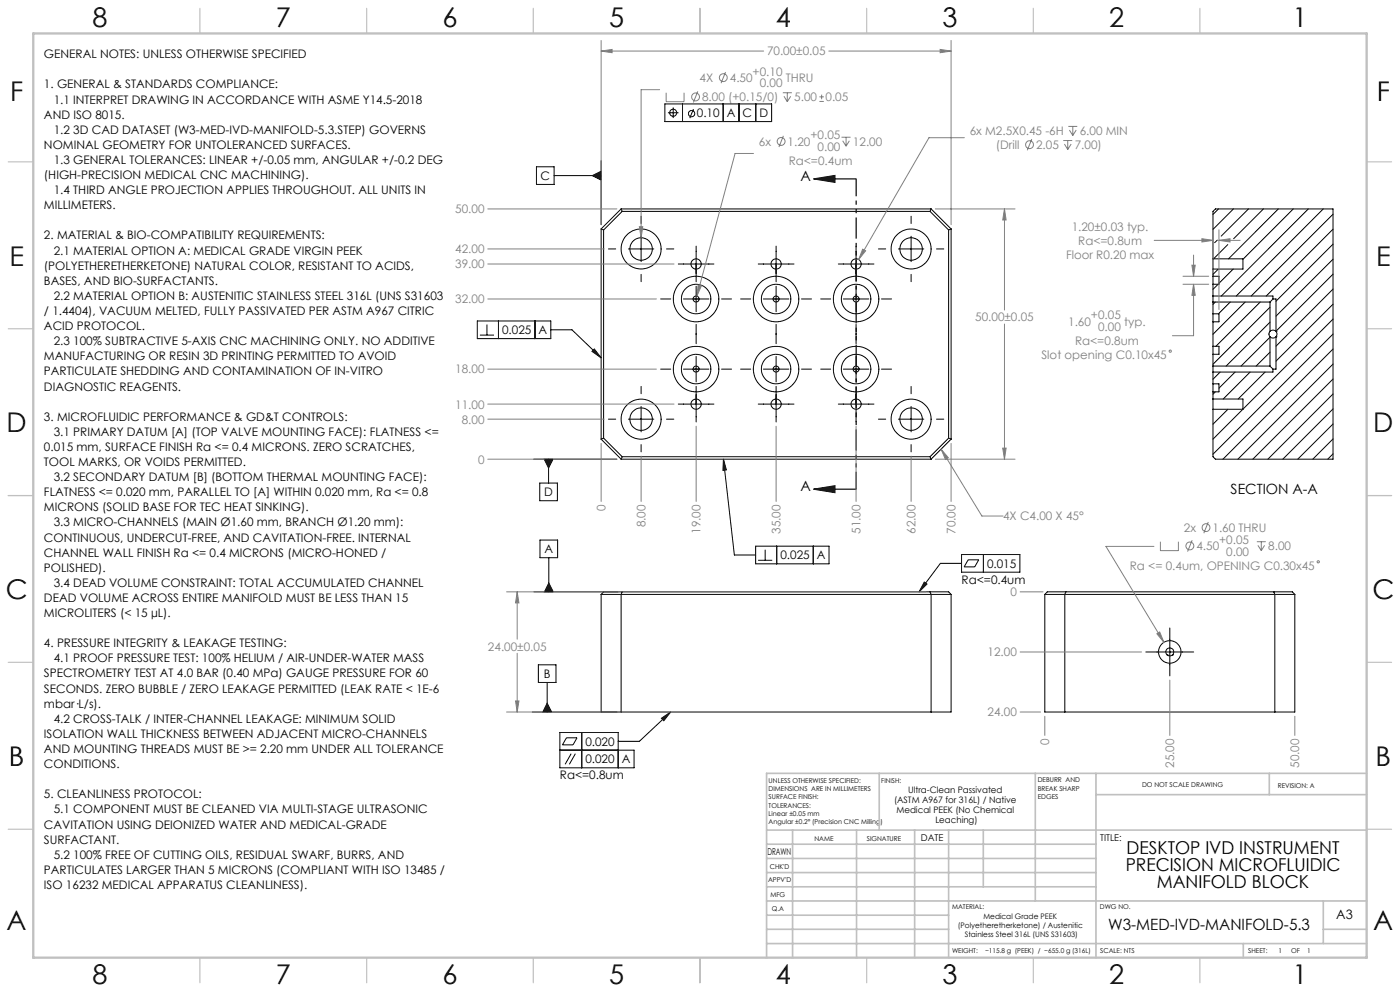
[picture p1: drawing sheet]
<svg xmlns="http://www.w3.org/2000/svg" width="420mm" height="297mm" viewBox="0 0 420 297" stroke-linecap="round" stroke-linejoin="round" font-family="sans-serif">
<g fill="none" stroke="#000" stroke-width=".3">
<path d="M199.5 31.1h32v5.3h-32zM200.4 33.8h3.2M202 32.2v3.2M204.8 31.1v5.3M208 32.7l-1.1 2.7M217 31.1v5.3M221.7 31.1v5.3M226.7 31.1v5.3M160.9 50h5.3v5.3h-5.3zM166.2 52.6h14.1M177.7 52.6l2.6-1.3v2.7zM180.3 48.2v19.1"/>
<path d="M180.3 68.6v63M180.3 68.6l.8 .3M181.1 68.9v62.4M182.5 74.6h2.2M186.3 62.6h93M186.3 62.6l.4 .8M186.3 62.6l-6 6M186.7 63.4h92.3M186.7 63.4l-5.6 5.5M188.5 74.6h7.6M192.3 64.8v2.2M192.3 70.8v7.6"/>
<path d="M200 74.6h2.1M203.5 79.1h10.7M208.8 73.8v10.7M227.5 79.1h10.7M232.8 73.8v10.7M251.5 79.1h10.7M256.8 73.8v10.7M263.5 74.6h2.2M269.5 74.6h7.6M273.3 64.8v2.2M273.3 70.8v7.6M279 63.4l5.6 5.5"/>
<path d="M279.3 62.6l-.3 .8M279.3 62.6l6 6M281 74.6h2.1M284.6 68.9v62.4M285.3 68.6l-.7 .3M285.3 68.6v63M363.9 77.6v3M363.9 77.6v-14.2l.7-.8h35.3v75h-35.3l-.7-.7v-14.2M363.9 77.6h9v3h-9M365.2 72l-.8 .7M365.5 62.6l-1.6 1.7M368.3 73.3l-4.2 4.3"/>
<path d="M370 62.6l-6.1 6.2M374.5 62.6l-8.1 8.2M379 62.6l-8.9 8.9M383.5 62.6l-15 15M388 62.6l-15.1 15.1M392.5 62.6l-26.1 26.1M397 62.6l-26.1 26.1M399.9 64.2l-24.5 24.5M399.9 68.7l-20 20M399.9 73.2l-17.1 17.1M399.9 77.7l-17.1 17.1M143.2 96.2h22v5.3h-22z"/>
<path d="M146.1 97.3v3.1M149.5 96.2v5.3M160.5 96.2v5.3M165.2 98.8h6.4l8.7 8.4M192.3 82.2v2.2M198.2 89.6h3M205 89.6h7.7M208.8 85.8v7.6M208.8 97.2v5.8M216.5 89.6h3M222.2 89.6h3M229 89.6h7.6"/>
<path d="M232.8 85.8v7.6M232.8 97.2v5.8M240.5 89.6h3M246.2 89.6h3M253 89.6h7.6M256.8 85.8v7.6M256.8 97.2v5.8M264.4 89.6h3.1M273.3 82.2v2.2M363.9 88.7v1.8M363.9 82.8v2.4M363.9 94v2.4"/>
<path d="M363.9 88.7h18v.9M363.9 80.6v2.2M363.9 85.2v3.5M363.9 90.5v3.5M363.9 96.4v7.4M363.9 82.8h1.8v2.4h-1.8M363.9 94h1.8v2.4h-1.8M363.9 90.5h17.1M364.6 90.5l-.7 .7M365.4 85.2l-1.5 1.5M365.5 80.6l-1.6 1.6M369.1 90.5l-3.6 3.5"/>
<path d="M370 80.6l-4.3 4.3M373.6 90.5l-9.7 9.7M378.1 90.5l-13.3 13.3M381 92.1l-17.1 17.1M381 96.6l-13.2 13.1M381 99.3a1.17 1.17 0 0 1 1.8 0M381 99.3a1.15 1.15 0 0 0 0 1.6M381 90.5v8.8M381.9 89.6l-.9 .9M381.9 89.6h.9v9.7M382.8 99.3h.1M382.8 99.3a1.26 1.26 0 0 1 0 1.6"/>
<path d="M399.9 82.2l-17.1 17.1M399.9 86.6l-17.1 17.1M399.9 91.2l-17.1 17M399.9 95.6l-36 36M144 100.4h4.2M177.6 105.3l.7-.7 2 2.6zM192.3 115.8v2.2M198.2 110.6h3M205 110.6h7.7M208.8 106.8v7.6M208.8 115.8v10.7M216.5 110.6h3"/>
<path d="M222.2 110.6h3M229 110.6h7.6M232.8 106.8v7.6M232.8 115.8v10.7M240.5 110.6h3M246.2 110.6h3M253 110.6h7.6M256.8 106.8v7.6M256.8 115.8v10.7M264.4 110.6h3.1M273.3 115.8v2.2M363.9 109.7v1.8"/>
<path d="M363.9 119.6v3.1M363.9 103.8v2.4M363.9 115v2.4M363.9 106.2v3.5M363.9 111.5v3.5M363.9 117.4v2.2M363.9 103.8h1.8v2.4h-1.8M363.9 115h1.8v2.4h-1.8M363.9 119.6h9v3.1h-9M363.9 109.7h17.1M364.6 117.4l-.7 .7M366 111.5l-2.1 2.2"/>
<path d="M370.5 111.5l-4.8 4.8M375 111.5l-8 8.1M379.5 111.5l-8.1 8.1M381 105.5l-4.2 4.2M381 101.1l-8.7 8.6M381 109.7l.9 .9M381 100.9a1.24 1.24 0 0 0 1.8 0M381 100.9v8.8M381.9 110.6v.9h-18M382.8 100.9h.1M382.8 100.9v9.7h-.9M399.9 100.1l-36 36"/>
<path d="M399.9 104.6l-33 33M399.9 109.1l-28.5 28.5M399.9 113.6l-24.1 24M399.9 118.1l-19.5 19.5M160.1 137.6h25M163.3 137.6h2.6l-1.3 2.7zM164.6 137.6v7.2M180.3 131.6l6 6M181.1 131.3l-.8 .3M181.1 131.3l5.6 5.6M182.5 125.6h2.2M186.3 137.6h93"/>
<path d="M186.7 136.9l-.4 .7M186.7 136.9h92.3M188.5 125.6h7.6M192.3 121.8v7.6M192.3 133.2v2.2M200 125.6h2.1M203.5 121.1h10.7M217 137.6l3.3 28.7h6.4M217 137.6l.9 3.2-1 .2zM227.5 121.1h10.7M251.5 121.1h10.7M263.5 125.6h2.2"/>
<path d="M269.5 125.6h7.6M273.3 121.8v7.6M273.3 133.2v2.2M279 136.9l.3 .7M281 125.6h2.1M284.6 131.3l.7 .3M284.6 131.3l-5.6 5.6M285.3 131.6l-6 6M368.4 122.7l-4.5 4.4M399.9 122.6l-15.1 15M399.9 127.1l-10.6 10.5M399.9 131.5l-6.1 6.1"/>
<path d="M399.9 136l-1.6 1.6M161.9 144.8h5.3v5.3h-5.3zM160.2 177.4h124.4l.7 .7M162 161.9h5.3v5.2h-5.3zM164.6 167.1v10.3M164.6 174.7l1.4 2.7h-2.7zM180.3 178.1v35.3M180.3 178.1h105M181.1 177.4l-.8 .7M186.7 177.4l-.4 .7v35.3M226.7 163.7h22v5.3h-22zM227.4 167.9h4.3"/>
<path d="M229.6 164.7v3.2M233 163.7v5.3M244 163.7v5.3M277.3 174.4l.8 .6-2.4 2.4zM279 177.4l.3 .7v35.3M285.3 178.1v35.3h-125.6M288.5 166.2h17.5v5.3h-17.5zM288.5 168.8h-6.4l-6.4 8.6M290.4 167.8h3.2l-1.2 2.1h-3.2zM295 166.2v5.3M313.4 178.1h75M313.4 178.1v35.3h75v-35.3"/>
<path d="M313.4 178.1l.8-.7h73.5l.7 .7M319.8 177.4l-.4 .7v35.3M382.1 177.4l.3 .7v35.3M161.5 199.2h5.3v5.3h-5.3zM343.7 195.4h14.4M350.1 196.3h.1M350.9 188.2v14.4M351.7 196.3h.1M164.1 204.5v8.9M164.1 210.7l1.4 2.7h-2.7zM174.5 219.5v10.6M198.4 215.3l2.8-1.9-2.1 2.6z"/>
<path d="M201.2 213.4l-9.4 8.8h-6.3M168 224.8h22.2v5.3h-22.2v-10.6h17.5v10.6M169.9 221.1h3.2l-1.2 2.1h-3.2zM171.3 225.9l-1.8 3.2M172.6 225.9l-1.8 3.2"/>
<circle cx="202" cy="33.8" r="1.06"/>
<circle cx="207.5" cy="34.1" r=".94"/>
<circle cx="192.3" cy="74.6" r="6"/>
<circle cx="192.3" cy="74.6" r="3.4"/>
<circle cx="208.8" cy="79.1" r="1.53"/>
<circle cx="232.8" cy="79.1" r="1.55"/>
<circle cx="256.8" cy="79.1" r="1.54"/>
<circle cx="273.3" cy="74.6" r="6"/>
<circle cx="273.4" cy="74.6" r="3.4"/>
<circle cx="208.8" cy="89.6" r=".9"/>
<circle cx="208.8" cy="89.6" r="6.8"/>
<circle cx="208.8" cy="89.6" r="4.4"/>
<circle cx="232.8" cy="89.6" r="6.8"/>
<circle cx="232.8" cy="89.6" r=".89"/>
<circle cx="232.8" cy="89.6" r="4.4"/>
<circle cx="256.8" cy="89.6" r=".9"/>
<circle cx="256.8" cy="89.6" r="4.4"/>
<circle cx="256.8" cy="89.6" r="6.8"/>
<circle cx="208.8" cy="110.6" r=".91"/>
<circle cx="208.8" cy="110.6" r="4.4"/>
<circle cx="208.8" cy="110.6" r="6.8"/>
<circle cx="232.8" cy="110.6" r=".9"/>
<circle cx="232.8" cy="110.6" r="6.8"/>
<circle cx="232.8" cy="110.6" r="4.4"/>
<circle cx="256.8" cy="110.6" r=".91"/>
<circle cx="256.8" cy="110.6" r="4.4"/>
<circle cx="256.8" cy="110.6" r="6.8"/>
<circle cx="192.3" cy="125.6" r="6"/>
<circle cx="192.3" cy="125.6" r="3.4"/>
<circle cx="208.8" cy="121.1" r="1.53"/>
<circle cx="232.8" cy="121.1" r="1.55"/>
<circle cx="256.8" cy="121.1" r="1.54"/>
<circle cx="273.3" cy="125.6" r="6"/>
<circle cx="273.3" cy="125.6" r="3.4"/>
<circle cx="350.9" cy="195.4" r="3.4"/>
<circle cx="350.9" cy="195.4" r="1.2"/>
</g>
<g fill="none" stroke="#808080" stroke-width=".3">
<path d="M180.3 15.3l3.3-.5v1zM180.3 12.1v55.2M180.3 15.3h48.8M248.6 15.3h36.7M282 14.8l3.3 .5-3.3 .5zM285.3 12.1v55.2M197.9 26.9h-5.6v44.4M199.8 27.8v2.7h5.4v-2.7M209.3 27.4l-1.3 3.3M217.7 21.6l-1.4 3.3M234.8 27.8h2.8M235.2 28.9l1 1.6"/>
<path d="M236.2 27.8v2.7M237.2 28.9l-1 1.6M245.8 30.4h1.4M245.8 29h1.4M246.5 28.4v1.3M320.5 37.9h2.7M320.8 39l1 1.6M321.8 37.9v2.7M322.9 39l-1.1 1.6M226.1 46h-5.6l-11.4 42.8M235 40.7l-1.3 3.4M252.4 41.1h2.8"/>
<path d="M252.8 42.2l1 1.6M253.8 41.1v2.7M254.8 42.2l-1 1.6M289.3 41.3h-10.6l-21.1 36.5M309.5 41.7l-1.3 3.3M319 42.1h2.7M319.3 43.2l1 1.6M320.3 42.1v2.7M321.3 43.2l-1 1.6M146.3 62.6h38.8M146.3 79.1h55.9M146.3 74.6h35"/>
<path d="M191.8 67.9h1l-.5 3.4zM258.8 74.7l.9 .5-2.1 2.6zM280.6 62.6h23.9M301.3 62.6l.5 3.3h-1zM301.3 62.6v30.3M346.3 72h17.6M357.6 79.5h1l-.5 3.3zM358.1 76.4v6.4M360.6 71.5l3.3 .5-3.3 .5zM363.9 68.9v12.6M365.7 72l3.3-.5v1zM365.7 68.9v23.9"/>
<path d="M365.7 72h6.3M146.3 89.6h50.6M209.4 85.4l1 .3-1.3 3.1zM301.3 97.1v40.5M354.9 85.2h7.7M354.9 82.8h7.7M358.1 85.2l.5 3.3h-1zM358.1 85.2v15.4h-6.4M146.3 110.6h50.6M146.3 137.6h38.8M146.3 125.6h35M146.3 121.1h55.9"/>
<path d="M180.3 132.9v17.4M192.3 136.7v13.6M208.8 127.7v22.6M232.8 127.7v22.6M256.8 127.7v22.6M273.3 136.7v13.6M280.6 137.6h23.9M282.3 134.6l2.2 2.6-.9 .5zM282.3 134.6l12.3 20.1h6.3M285.3 132.9v17.4M300.8 134.3h1l-.5 3.3zM362.5 156.5l-1.4 3.3"/>
<path d="M152 177.4h125.7M155.2 177.4l.5 3.3h-1zM155.2 177.4v14.2M306 177.4h6.9M346.2 163.8h-14.4l17.4 28.7M348.1 162.3v2.7h5.4v-2.7M357.6 161.9l-1.3 3.4M377 162.3h2.7M377.4 163.4l1 1.6M378.4 162.3v2.7M379.4 163.4l-1 1.6M155.2 195.8v17.6"/>
<path d="M306 195.4h36.5M347.1 189.9l.8-.5 1.3 3.1zM152 213.4h126.1M154.7 210.1h1l-.5 3.3zM306 213.4h6.2M313.4 214.7v5.7M350.9 203.8v16.6M388.4 214.7v5.7"/>
<circle cx="208.7" cy="29" r="1.18"/>
<circle cx="217" cy="23.3" r="1.18"/>
<circle cx="234.3" cy="42.4" r="1.18"/>
<circle cx="308.8" cy="43.4" r="1.18"/>
<circle cx="351.1" cy="105.3" r=".33"/>
<circle cx="361.8" cy="158.1" r="1.17"/>
<circle cx="357" cy="163.6" r="1.18"/>
<circle cx="395.5" cy="168.4" r=".34"/>
</g>
<path d="M244.1 53.6l6.4-1v2zM244.1 53.6h12.7M244.1 146.6l6.4-1v2zM244.1 146.6h12.7" fill="none" stroke="#000" stroke-width=".35"/>
<path d="M256.8 53.6v93" fill="none" stroke="#000" stroke-width=".35" stroke-dasharray="6.3 1.3 1.3 1.3 1.3 1.3" stroke-dashoffset="1.1" stroke-linecap="butt"/>
<g fill="none" stroke="#c0c0c0" stroke-width=".35">
<path d="M60 2.5v7.5M110 2.5v7.5M160 2.5v7.5M210 2.5v7.5M260 2.5v7.5M310 2.5v7.5M360 2.5v7.5M2.5 48.5h7.5M410 48.5h7.5M2.5 98.5h7.5M410 98.5h7.5M2.5 148.5h7.5"/>
<path d="M410 148.5h7.5M2.5 198.5h7.5M410 198.5h7.5M2.5 248.5h7.5M410 248.5h7.5M60 287v7.5M110 287v7.5M160 287v7.5M210 287v7.5M260 287v7.5M310 287v7.5M360 287v7.5"/>
</g>
<g fill="none" stroke="#c0c0c0" stroke-width=".5">
<path d="M263.8 231.8v17M310.6 231.8v38.2M328.8 231.8v55.2M328.8 238.2h81.2M380.8 231.8v6.4M410 231.8h-180v55.2M230 248.8h180M230 257.3h98.8M230 253h98.8M237.8 248.8v38.2M257 248.8v38.2M274.4 248.8v38.2"/>
<path d="M284.6 248.8v38.2M295 248.8v17M230 265.8h98.8M230 261.5h98.8M230 278.5h54.6M230 274.3h54.6M230 270h180M397 278.5h13M397 270v12.8M230 282.8h180M373 282.8v4.2"/>
</g>
<path d="M10 10h400v277h-400z" fill="none" stroke="#c0c0c0" stroke-width=".7"/>
<g fill="#000">
<path d="M244.1 53.6l6.4-1v2zM244.1 146.6l6.4-1v2z"/>
<path d="M177.6 105.3l.7-.7 2 2.6zM217 137.6l.9 3.2-1 .2zM177.7 52.6l2.6 1.4v-2.7zM163.3 137.6l1.3 2.7 1.3-2.7zM277.3 174.4l.8 .6-2.4 2.4zM198.4 215.3l2.8-1.9-2.1 2.6zM164.6 174.7l1.4 2.7h-2.7zM164.1 210.7l1.4 2.7h-2.7z"/>
</g>
<path d="M180.3 15.3l3.3-.5v1zM282 14.8l3.3 .5-3.3 .5zM301.3 62.6l.5 3.3h-1zM300.8 134.3h1l-.5 3.3zM282.3 134.6l2.2 2.6-.9 .5zM191.8 67.9l.5 3.4 .5-3.4zM209.4 85.4l-.3 3.4 1.3-3.1zM258.8 74.7l-1.2 3.1 2.1-2.6zM155.2 177.4l.5 3.3h-1zM154.7 210.1h1l-.5 3.3zM358.1 85.2l.5 3.3h-1zM357.6 79.5h1l-.5 3.3zM365.7 72l3.3-.5v1zM360.6 71.5l3.3 .5-3.3 .5zM347.1 189.9l2.1 2.6-1.3-3.1z" fill="#808080"/>
<g font-size="8.1">
<text x="27.8" y="8">8</text>
<text x="82.8" y="8">7</text>
<text x="132.8" y="8">6</text>
<text x="182.8" y="8">5</text>
<text x="232.8" y="8">4</text>
<text x="282.8" y="8">3</text>
<text x="332.8" y="8">2</text>
<text x="387.8" y="8">1</text>
<text x="3" y="30.4">F</text>
<text x="413" y="30.4">F</text>
<text x="2.8" y="79.6">E</text>
<text x="412.8" y="79.6">E</text>
<text x="2" y="129.6">D</text>
<text x="412" y="129.6">D</text>
<text x="1.7" y="179.6">C</text>
<text x="411.7" y="179.6">C</text>
<text x="2.7" y="229.6">B</text>
<text x="412.7" y="229.6">B</text>
<text x="2" y="278.9">A</text>
<text x="412" y="278.9">A</text>
<text x="27.8" y="295">8</text>
<text x="82.8" y="295">7</text>
<text x="132.8" y="295">6</text>
<text x="182.8" y="295">5</text>
<text x="232.8" y="295">4</text>
<text x="282.8" y="295">3</text>
<text x="332.8" y="295">2</text>
<text x="387.8" y="295">1</text>
</g>
<g font-size="5.3">
<text x="338" y="256">DESKTOP IVD INSTRUMENT</text>
<text x="337.7" y="261.1">PRECISION MICROFLUIDIC</text>
<text x="347" y="266.2">MANIFOLD BLOCK</text>
</g>
<text font-size="4.7" x="332.5" y="278.8">W3-MED-IVD-MANIFOLD-5.3</text>
<g font-size="4.2">
<text x="240.1" y="54.3">A</text>
<text x="240.1" y="147.3">A</text>
<text x="369.2" y="148.1">SECTION A-A</text>
</g>
<text font-size="3.9" x="400.9" y="275.5">A3</text>
<g font-size="3.5">
<text x="13.2" y="17.5">GENERAL NOTES: UNLESS OTHERWISE SPECIFIED</text>
<text x="13.2" y="26.5">1. GENERAL &amp; STANDARDS COMPLIANCE:</text>
<text x="13.2" y="35.6">AND ISO 8015.</text>
<text x="16.1" y="31">1.1 INTERPRET DRAWING IN ACCORDANCE WITH ASME Y14.5-2018</text>
<text x="209.1" y="35.1">0.10</text>
<text x="218" y="35.1">A</text>
<text x="222.8" y="35.1">C</text>
<text x="227.8" y="35.1">D</text>
<text x="16.1" y="40.1">1.2 3D CAD DATASET (W3-MED-IVD-MANIFOLD-5.3.STEP) GOVERNS</text>
<text x="13.2" y="44.6">NOMINAL GEOMETRY FOR UNTOLERANCED SURFACES.</text>
<text x="13.2" y="53.7">(HIGH-PRECISION MEDICAL CNC MACHINING).</text>
<text x="16.1" y="49.1">1.3 GENERAL TOLERANCES: LINEAR +/-0.05 mm, ANGULAR +/-0.2 DEG</text>
<text x="162.2" y="54">C</text>
<text x="16.1" y="58.2">1.4 THIRD ANGLE PROJECTION APPLIES THROUGHOUT. ALL UNITS IN</text>
<text x="13.2" y="62.7">MILLIMETERS.</text>
<text x="13.2" y="71.8">2. MATERIAL &amp; BIO-COMPATIBILITY REQUIREMENTS:</text>
<text x="16.1" y="76.3">2.1 MATERIAL OPTION A: MEDICAL GRADE VIRGIN PEEK</text>
<text x="13.2" y="80.8">(POLYETHERETHERKETONE) NATURAL COLOR, RESISTANT TO ACIDS,</text>
<text x="13.2" y="85.4">BASES, AND BIO-SURFACTANTS.</text>
<text x="16.1" y="89.9">2.2 MATERIAL OPTION B: AUSTENITIC STAINLESS STEEL 316L (UNS S31603</text>
<text x="13.2" y="94.4">/ 1.4404), VACUUM MELTED, FULLY PASSIVATED PER ASTM A967 CITRIC</text>
<text x="13.2" y="98.9">ACID PROTOCOL.</text>
<text x="150.6" y="100.1">0.025</text>
<text x="161.6" y="100.1">A</text>
<text x="13.2" y="108">MANUFACTURING OR RESIN 3D PRINTING PERMITTED TO AVOID</text>
<text x="16.1" y="103.5">2.3 100% SUBTRACTIVE 5-AXIS CNC MACHINING ONLY. NO ADDITIVE</text>
<text x="13.2" y="112.5">PARTICULATE SHEDDING AND CONTAMINATION OF IN-VITRO</text>
<text x="13.2" y="117">DIAGNOSTIC REAGENTS.</text>
<text x="13.2" y="126.1">3. MICROFLUIDIC PERFORMANCE &amp; GD&amp;T CONTROLS:</text>
<text x="16.1" y="130.6">3.1 PRIMARY DATUM [A] (TOP VALVE MOUNTING FACE): FLATNESS &lt;=</text>
<text x="13.2" y="135.1">0.015 mm, SURFACE FINISH Ra &lt;= 0.4 MICRONS. ZERO SCRATCHES,</text>
<text x="13.2" y="139.7">TOOL MARKS, OR VOIDS PERMITTED.</text>
<text x="13.2" y="148.7">FLATNESS &lt;= 0.020 mm, PARALLEL TO [A] WITHIN 0.020 mm, Ra &lt;= 0.8</text>
<text x="16.1" y="144.2">3.2 SECONDARY DATUM [B] (BOTTOM THERMAL MOUNTING FACE):</text>
<text x="163.3" y="148.7">D</text>
<text x="13.2" y="153.2">MICRONS (SOLID BASE FOR TEC HEAT SINKING).</text>
<text x="16.1" y="157.8">3.3 MICRO-CHANNELS (MAIN Ø1.60 mm, BRANCH Ø1.20 mm):</text>
<text x="13.2" y="162.3">CONTINUOUS, UNDERCUT-FREE, AND CAVITATION-FREE. INTERNAL</text>
<text x="13.2" y="166.8">CHANNEL WALL FINISH Ra &lt;= 0.4 MICRONS (MICRO-HONED /</text>
<text x="163.4" y="165.8">A</text>
<text x="234.1" y="167.7">0.025</text>
<text x="245.1" y="167.7">A</text>
<text x="13.2" y="171.4">POLISHED).</text>
<text x="296.1" y="170.1">0.015</text>
<text x="16.1" y="175.9">3.4 DEAD VOLUME CONSTRAINT: TOTAL ACCUMULATED CHANNEL</text>
<text x="288.5" y="174.9">Ra&lt;=0.4um</text>
<text x="13.2" y="180.4">DEAD VOLUME ACROSS ENTIRE MANIFOLD MUST BE LESS THAN 15</text>
<text x="13.2" y="184.9">MICROLITERS (&lt; 15 µL).</text>
<text x="13.2" y="194">4. PRESSURE INTEGRITY &amp; LEAKAGE TESTING:</text>
<text x="13.2" y="203">SPECTROMETRY TEST AT 4.0 BAR (0.40 MPa) GAUGE PRESSURE FOR 60</text>
<text x="16.1" y="198.5">4.1 PROOF PRESSURE TEST: 100% HELIUM / AIR-UNDER-WATER MASS</text>
<text x="163.2" y="203.2">B</text>
<text x="13.2" y="207.6">SECONDS. ZERO BUBBLE / ZERO LEAKAGE PERMITTED (LEAK RATE &lt; 1E-6</text>
<text x="13.2" y="212.1">mbar·L/s).</text>
<text x="13.2" y="221.1">ISOLATION WALL THICKNESS BETWEEN ADJACENT MICRO-CHANNELS</text>
<text x="16.1" y="216.6">4.2 CROSS-TALK / INTER-CHANNEL LEAKAGE: MINIMUM SOLID</text>
<text x="13.2" y="225.7">AND MOUNTING THREADS MUST BE &gt;= 2.20 mm UNDER ALL TOLERANCE</text>
<text x="175.6" y="223.5">0.020</text>
<text x="13.2" y="230.2">CONDITIONS.</text>
<text x="168" y="233.5">Ra&lt;=0.8um</text>
<text x="175.6" y="228.8">0.020</text>
<text x="186.5" y="228.8">A</text>
<text x="13.2" y="239.3">5. CLEANLINESS PROTOCOL:</text>
<text x="16.1" y="243.8">5.1 COMPONENT MUST BE CLEANED VIA MULTI-STAGE ULTRASONIC</text>
<text x="13.2" y="248.3">CAVITATION USING DEIONIZED WATER AND MEDICAL-GRADE</text>
<text x="13.2" y="252.8">SURFACTANT.</text>
<text x="16.1" y="257.4">5.2 100% FREE OF CUTTING OILS, RESIDUAL SWARF, BURRS, AND</text>
<text x="13.2" y="261.9">PARTICULATES LARGER THAN 5 MICRONS (COMPLIANT WITH ISO 13485 /</text>
<text x="13.2" y="266.4">ISO 16232 MEDICAL APPARATUS CLEANLINESS).</text>
</g>
<g font-size="3.5" fill="#808080">
<text x="230.1" y="16.6">70.00±0.05</text>
<text x="225.8" y="22.6">+0.10</text>
<text x="209.9" y="24.6">4X</text>
<text x="218.9" y="24.6">4.50</text>
<text x="227.9" y="26.2">0.00</text>
<text x="235.7" y="24.6">THRU</text>
<text x="210.6" y="30.4">8.00 (+0.15/0)</text>
<text x="238.3" y="30.4">5.00</text>
<text x="247.6" y="30.4">0.05</text>
<text x="243.1" y="41.7">+0.05</text>
<text x="290.9" y="40.5">6x M2.5X0.45 -6H</text>
<text x="323.9" y="40.5">6.00 MIN</text>
<text x="227.7" y="43.7">6x</text>
<text x="236.3" y="43.7">1.20</text>
<text x="245.3" y="45.3">0.00</text>
<text x="255.9" y="43.7">12.00</text>
<text x="298.7" y="44.7">(Drill</text>
<text x="310.8" y="44.7">2.05</text>
<text x="322.4" y="44.7">7.00)</text>
<text x="236.6" y="49.5">Ra&lt;=0.4um</text>
<text x="136.6" y="63.9">50.00</text>
<text x="321.5" y="69.2">1.20±0.03 typ.</text>
<text x="136.6" y="75.9">42.00</text>
<text x="319.8" y="77.6">Floor R0.20 max</text>
<text x="323.5" y="73.4">Ra&lt;=0.8um</text>
<text x="136.6" y="80.4">39.00</text>
<text x="136.6" y="90.9">32.00</text>
<text x="327.3" y="95.6">+0.05</text>
<text x="292.6" y="96.3">50.00±0.05</text>
<text x="320.5" y="97.6">1.60</text>
<text x="329.4" y="99.2">0.00</text>
<text x="337.2" y="97.6">typ.</text>
<text x="312.4" y="107.6">Slot opening C0.10x45</text>
<text x="322.5" y="103.4">Ra&lt;=0.8um</text>
<text x="136.6" y="111.9">18.00</text>
<text x="136.6" y="122.4">11.00</text>
<text x="138.5" y="126.9">8.00</text>
<text x="143.4" y="138.9">0</text>
<text x="181.7" y="153.2" transform="rotate(-90 181.7 153.2)">0</text>
<text x="300.9" y="156">4X C4.00 X 45°</text>
<text x="193.7" y="158.1" transform="rotate(-90 193.7 158.1)">8.00</text>
<text x="210.2" y="160" transform="rotate(-90 210.2 160)">19.00</text>
<text x="234.2" y="160" transform="rotate(-90 234.2 160)">35.00</text>
<text x="258.2" y="160" transform="rotate(-90 258.2 160)">51.00</text>
<text x="274.7" y="160" transform="rotate(-90 274.7 160)">62.00</text>
<text x="286.7" y="160" transform="rotate(-90 286.7 160)">70.00</text>
<text x="355.1" y="159.4">2x</text>
<text x="363.8" y="159.4">1.60 THRU</text>
<text x="358.9" y="164.9">4.50</text>
<text x="365.8" y="163">+0.05</text>
<text x="367.9" y="166.5">0.00</text>
<text x="380.5" y="164.9">8.00</text>
<text x="339" y="170.7">Ra &lt;= 0.4um, OPENING C0.30x45</text>
<text x="303.1" y="178.7">0</text>
<text x="146.4" y="195">24.00±0.05</text>
<text x="296.3" y="196.7">12.00</text>
<text x="296.3" y="214.7">24.00</text>
<text x="314.8" y="223.3" transform="rotate(-90 314.8 223.3)">0</text>
<text x="352.3" y="230.2" transform="rotate(-90 352.3 230.2)">25.00</text>
<text x="389.8" y="230.2" transform="rotate(-90 389.8 230.2)">50.00</text>
</g>
<g font-size="2.8">
<text x="276.2" y="252">DATE</text>
<text x="230.2" y="256.3">DRAWN</text>
<text x="330.1" y="252.1">TITLE:</text>
</g>
<g font-size="2.7">
<text x="272.4" y="237.5">Ultra-Clean Passivated</text>
<text x="268.2" y="240.5">(ASTM A967 for 316L) / Native</text>
<text x="268.9" y="243.5">Medical PEEK (No Chemical</text>
<text x="280.6" y="246.5">Leaching)</text>
</g>
<g font-size="2.3">
<text x="295" y="275.3">Medical Grade PEEK</text>
<text x="287.4" y="278">(Polyetheretherketone) / Austenitic</text>
<text x="289.4" y="280.7">Stainless Steel 316L (UNS S31603)</text>
</g>
<g font-size="2">
<text x="230.6" y="234.6">UNLESS OTHERWISE SPECIFIED:</text>
<text x="230.6" y="237.1">DIMENSIONS ARE IN MILLIMETERS</text>
<text x="230.6" y="239.6">SURFACE FINISH:</text>
<text x="264.4" y="234.6">FINISH:</text>
<text x="311.3" y="234.5">DEBURR AND</text>
<text x="311.3" y="237">BREAK SHARP</text>
<text x="311.3" y="239.5">EDGES</text>
<text x="342.6" y="236">DO NOT SCALE DRAWING</text>
<text x="383.3" y="236.2">REVISION: A</text>
<text x="230.6" y="242.1">TOLERANCES:</text>
<text x="230.6" y="244.6">Linear ±0.05 mm</text>
<text x="230.6" y="247.1">Angular ±0.2° (Precision CNC Milling)</text>
<text x="244.3" y="252">NAME</text>
<text x="260" y="251.9">SIGNATURE</text>
<text x="230.9" y="260.3">CHK'D</text>
<text x="230.4" y="264.4">APPV'D</text>
<text x="231.1" y="268.8">MFG</text>
<text x="231.5" y="273">Q.A</text>
<text x="285.6" y="272.5">MATERIAL:</text>
<text x="330" y="272.5">DWG NO.</text>
<text x="285.6" y="285.5">WEIGHT:</text>
<text x="295.5" y="285.5">~115.8 g (PEEK) / ~655.0 g (316L)</text>
<text x="330.1" y="285.6">SCALE: NTS</text>
<text x="374.5" y="285.6">SHEET:</text>
<text x="383.5" y="285.6">1</text>
<text x="387.3" y="285.6">OF</text>
<text x="392.1" y="285.6">1</text>
</g>
</svg>
